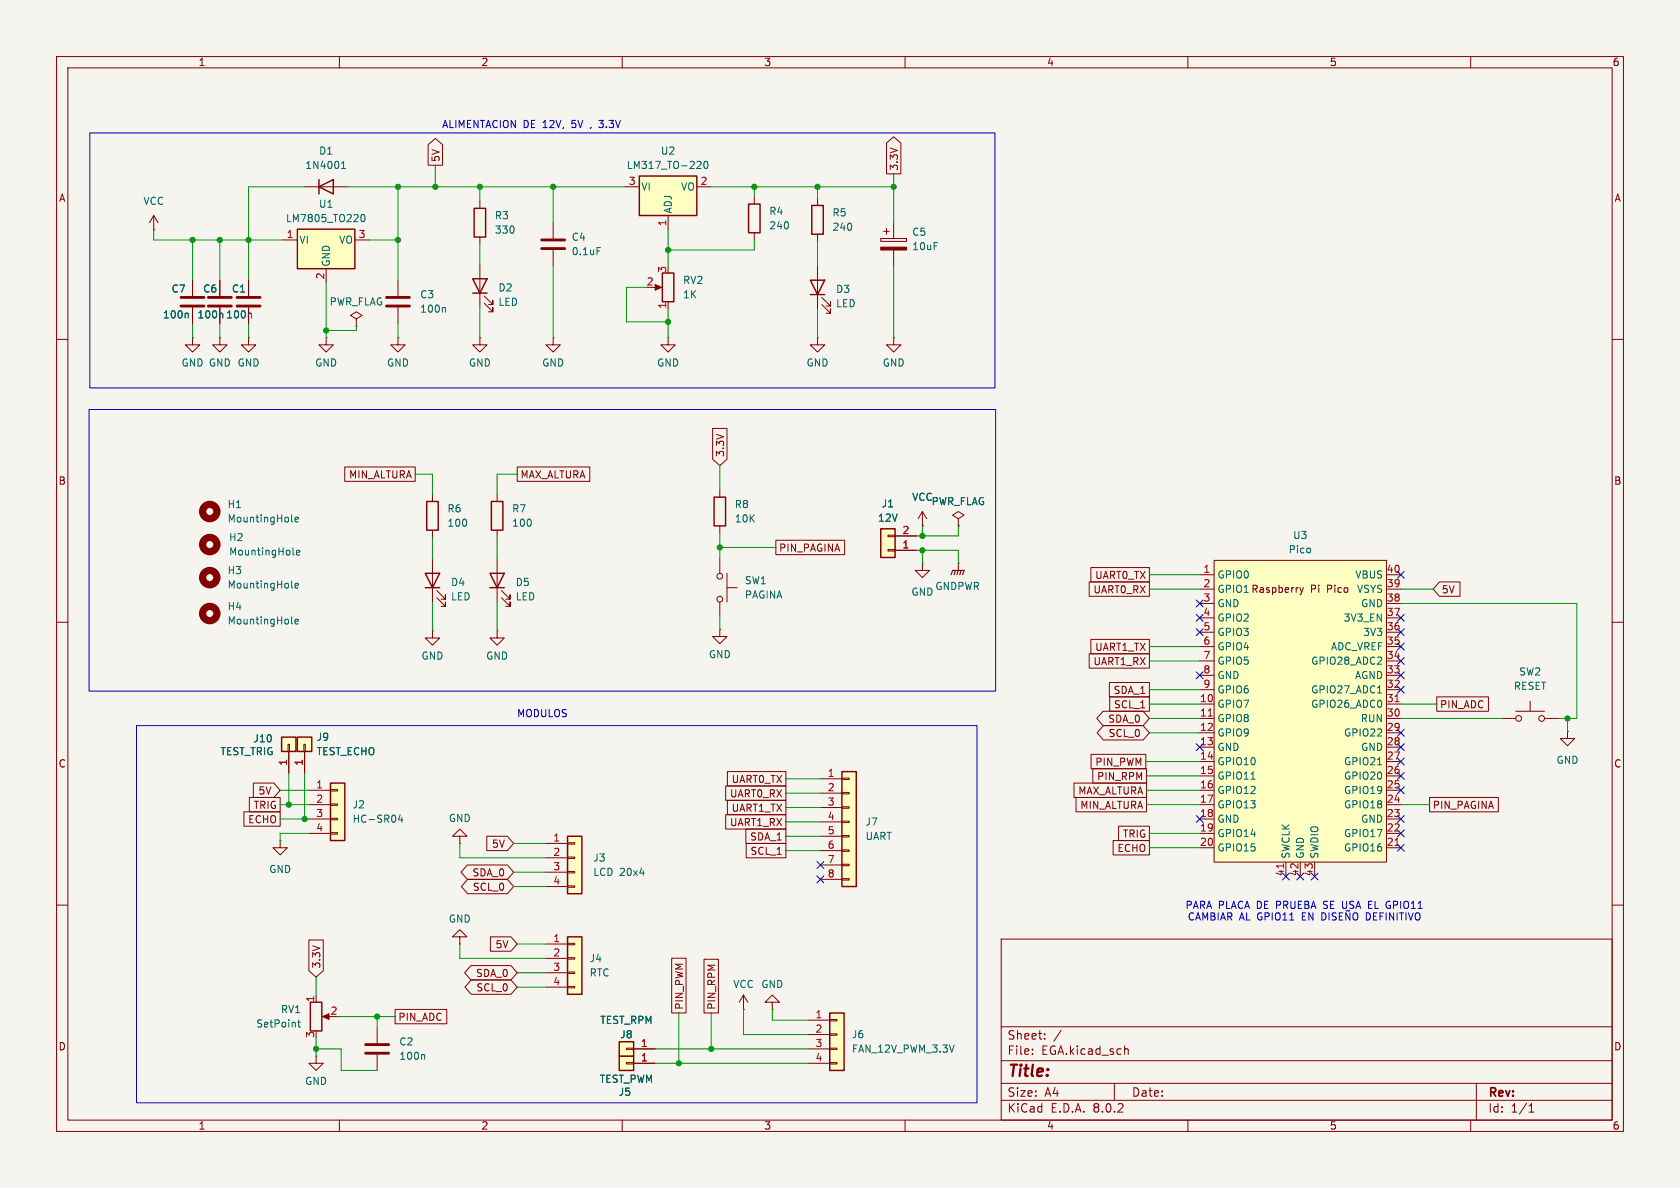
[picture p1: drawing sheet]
<svg xmlns="http://www.w3.org/2000/svg" width="297mm" height="210mm" viewBox="0 0 297 210" stroke-linecap="round" stroke-linejoin="round" font-family="sans-serif">
<path d="M0 0h297v210h-297z" fill="#f5f4ef" stroke="#f5f4ef" stroke-width=".18"/>
<g fill="none" stroke="#840000" stroke-width=".18">
<path d="M10 10h277v190h-277zM12 12h273v186h-273zM60 10v2M110 10v2M160 10v2M210 10v2M260 10v2M10 60h2M43.9 59.7v1.3h1.3l-1.3 1.2-1.2-1.2h1.2M43.9 59.7h.1M84.8 59.7v1.3h1.3l-1.3 1.2-1.2-1.2h1.2M84.8 59.7h.1"/>
<path d="M97.8 59.7v1.3h1.3l-1.3 1.2-1.3-1.2h1.3M97.8 59.7h.1M285 60h2M76.5 87.4v1.2M76.5 93.7v1.3M76.5 98.8v7.6M10 110h2M77.2 105.7l1.5 1.5v-.8v.8h-.7M77.2 104.4l1.5 1.5v-.7v.7h-.7M87.9 111.5v1.3h1.3l-1.3 1.2-1.3-1.2h1.3M87.9 111.5h.1M285 110h2"/>
<path d="M10 160h2M81.3 147.8h1.2l-1.2-1.2-1.3 1.2h1.3v1.3M81.3 149.1h.1M285 160h2M81.3 165.6h1.2l-1.2-1.3-1.3 1.3h1.3v1.3M81.3 166.9h.1M177 166h108v32h-108zM60 198v2M110 198v2M160 198v2M177 194.5h108M177 191.5h108"/>
<path d="M177 187.5h108M177 181.5h108M182.5 186.3v.1M182.5 185.5v.1M184.7 183.6v.1M184.7 182.8v.1M187.6 182.1l-1.3 2M197 191.5v3M198.9 185.5h.5l.1 .9M210 198v2M260 198v2M261 191.5v6.5"/>
<path d="M270.3 196.6h.9M270.3 195.5l.4-.4v1.5"/>
</g>
<path d="M75.4 88.6h2.1v5.1h-2.1zM75.2 101.3h2.5l-1.2 2.6zM75.2 103.9h2.5" fill="none" stroke="#840000" stroke-width=".25"/>
<path d="M52.6 130.3h2.5v2.5h-2.5z" fill="#ffffc2"/>
<path d="M53.7 131.6h.3v1.2h-.3zM53.8 132.8v3.9" fill="none" stroke="#840000" stroke-width=".18"/>
<path d="M52.6 130.3h2.5v2.5h-2.5z" fill="none" stroke="#840000" stroke-width=".25"/>
<path d="M58.4 138.4h2.6v10.2h-2.6z" fill="#ffffc2"/>
<path d="M54.6 139.7h3.8M58.4 139.6h1.3v.2h-1.3zM54.6 142.2h3.8M54.6 144.8h3.8M54.6 147.3h3.8M58.4 147.2h1.3v.2h-1.3zM58.4 144.7h1.3v.2h-1.3zM58.4 142.1h1.3v.3h-1.3z" fill="none" stroke="#840000" stroke-width=".18"/>
<path d="M58.4 138.4h2.6v10.2h-2.6z" fill="none" stroke="#840000" stroke-width=".25"/>
<path d="M70.7 144l-.3 .9h.8M71 144.5v.9" fill="none" stroke="#006464" stroke-width=".18"/>
<path d="M49.8 130.3h2.5v2.5h-2.5z" fill="#ffffc2"/>
<path d="M115.6 50.8h1M118.1 53.3v1.3M87.9 98.8v7.6M88.6 105.7l1.6 1.5v-.8v.8h-.8M88.6 104.4l1.6 1.5v-.7v.7h-.8M50.9 131.6h.3v1.2h-.3zM51.1 132.8v3.9M49.5 148.6v1.3h1.3l-1.3 1.2-1.2-1.2h1.2M49.5 148.6h.1M55.9 186.7v1.3h1.2l-1.2 1.2-1.3-1.2h1.3M55.9 186.7h.1" fill="none" stroke="#840000" stroke-width=".18"/>
<path d="M117.1 48.3h2v5h-2zM86.6 101.3h2.6l-1.3 2.6zM86.6 103.9h2.6M49.8 130.3h2.5v2.5h-2.5z" fill="none" stroke="#840000" stroke-width=".25"/>
<path d="M115.8 50.3l1.2 .5-1.2 .5z" fill="#840000" stroke="#840000" stroke-width=".18"/>
<path d="M113 31.1h10.2v7h-10.2z" fill="#ffffc2"/>
<path d="M113 31.1h10.2v7h-10.2zM54.9 177.2h2v5h-2z" fill="none" stroke="#840000" stroke-width=".25"/>
<path d="M110.5 33h2.5M118.1 38.1v2.5M123.2 33h2.5M169.4 91.7l1-.6-1-.7-1 .7 1 .6v1.3M169.4 93h.1M55.9 175.9v1.3M57.4 179.7h1M66.7 181.6v2.8M66.7 186.4v2.8" fill="none" stroke="#840000" stroke-width=".18"/>
<path d="M123.4 28.5l.4 .1 .1 .3-.7 .9h.7M124.6 28.6l.1-.1a.68 .68 0 0 1 .5 .7 .68 .68 0 0 1-.5 .6l-.1-.1-.2-.4zM52.6 180.7h.5M52.8 180.3v1.1l.3 .2M74.9 186.4l.2 .2v.7" fill="none" stroke="#006464" stroke-width=".18"/>
<path d="M64.6 186.2h4.1M64.6 184.7h4.1" fill="none" stroke="#840000" stroke-width=".51"/>
<path d="M57 179.7l1.2-.5v1z" fill="#840000" stroke="#840000" stroke-width=".18"/>
<path d="M146.7 179.1h2.5v10.1h-2.5z" fill="#ffffc2"/>
<g fill="none" stroke="#840000" stroke-width=".18">
<path d="M84.8 35.6v1.2M97.8 39.4v2.8M84.8 41.9v1.3M84.8 46.7v7.7M85.6 53.6l1.5 1.5v-.7v.7h-.7M85.6 52.3l1.5 1.5v-.7v.7h-.7M97.8 44.2v2.8M142.9 180.3h3.8M142.9 182.9h3.8M142.9 185.4h3.8M142.9 188h3.8M146.7 187.8h1.3v.3h-1.3z"/>
<path d="M146.7 185.3h1.3v.2h-1.3zM146.7 182.8h1.3v.2h-1.3zM146.7 180.2h1.3v.3h-1.3z"/>
</g>
<path d="M83.8 36.8h2.1v5.1h-2.1zM83.6 49.3h2.5l-1.3 2.5zM83.6 51.8h2.5M146.7 179.1h2.5v10.1h-2.5z" fill="none" stroke="#840000" stroke-width=".25"/>
<path d="M105.6 43.8h.6M168.7 184.7l-.4 1.3" fill="none" stroke="#006464" stroke-width=".18"/>
<path d="M95.8 43.9h4M95.8 42.4h4" fill="none" stroke="#840000" stroke-width=".51"/>
<path d="M109.5 186.7h2.5v2.5h-2.5z" fill="#ffffc2"/>
<path d="M110.7 187.8h1.3v.3h-1.3zM112 188h3.8" fill="none" stroke="#840000" stroke-width=".18"/>
<path d="M109.5 186.7h2.5v2.5h-2.5z" fill="none" stroke="#840000" stroke-width=".25"/>
<path d="M109.5 184.2h2.5v2.5h-2.5z" fill="#ffffc2"/>
<path d="M34 59.7v1.3h1.3l-1.3 1.2-1.2-1.2h1.2M34 59.7h.1M38.9 59.7v1.3h1.2l-1.2 1.2-1.3-1.2h1.3M38.9 59.7h.1M57.7 59.7v1.3h1.2l-1.2 1.2-1.3-1.2h1.3M57.7 59.7h.1M70.4 59.7v1.3h1.2l-1.2 1.2-1.3-1.2h1.3M70.4 59.7h.1M76.5 111.5v1.3h1.2l-1.2 1.2-1.3-1.2h1.3M76.5 111.5h.1M110.7 185.3h1.3v.2h-1.3zM112 185.4h3.8" fill="none" stroke="#840000" stroke-width=".18"/>
<path d="M109.5 184.2h2.5v2.5h-2.5z" fill="none" stroke="#840000" stroke-width=".25"/>
<g fill="none" stroke="#840000" stroke-width="1.3">
<circle cx="37.1" cy="90.4" r="1.27"/>
<circle cx="37.1" cy="96.3" r="1.27"/>
<circle cx="37.1" cy="102.1" r="1.27"/>
<circle cx="37.1" cy="108.5" r="1.27"/>
</g>
<path d="M51.6 92.1l.1 .2M51.8 97.9l.2 .2M52.2 91.9l.6-.2-.1-.2-.4-.1-.1 .2v.6h.5M52.4 97.7l.6-.1v-.3h-.4l-.2 .2 .1 .6h.5M51.6 103.8l.1 .2M51.6 110.1l.1 .2M52.2 103.5l.6-.1-.1-.2-.4-.1-.1 .2v.6h.5M52.2 109.9l.6-.1-.1-.3h-.4l-.1 .1v.6h.5" fill="none" stroke="#006464" stroke-width=".18"/>
<path d="M100.3 165.6h2.6v10.2h-2.6z" fill="#ffffc2"/>
<g fill="none" stroke="#840000" stroke-width=".18">
<path d="M27.2 38.1l-.8 1.3M27.2 38.1v2.5M27.2 38.1l.7 1.3M53.8 33h7.7M27.2 40.6h.1M38.9 49.5v2.8M38.9 54.4v2.8M63 56.4l1-.6-1-.7-1 .7 1 .6v1.3M63 57.7h.1M70.4 49.5v2.8M70.4 54.4v2.8M96.5 166.9h3.8"/>
<path d="M96.5 169.4h3.8M96.5 172h3.8M96.5 174.5h3.8M100.3 174.4h1.3v.2h-1.3zM100.3 171.8h1.3v.3h-1.3zM100.3 169.3h1.3v.2h-1.3zM100.3 166.8h1.3v.2h-1.3z"/>
</g>
<path d="M56.4 33l2.5-1.2v2.5zM56.4 31.8v2.5M100.3 165.6h2.6v10.2h-2.6z" fill="none" stroke="#840000" stroke-width=".25"/>
<path d="M36.8 54.1h4.1M36.8 52.6h4.1M68.3 54.1h4.1M68.3 52.6h4.1" fill="none" stroke="#840000" stroke-width=".51"/>
<path d="M60.4 29.8h.7M60.4 28.9l.3-.4v1.3M39.2 55.4l.2 .1v.7M78.6 54.3l.2 .2v.7" fill="none" stroke="#006464" stroke-width=".18"/>
<path d="M52.6 40.5h10.1v7h-10.1z" fill="#ffffc2"/>
<path d="M52.6 40.5h10.1v7h-10.1z" fill="none" stroke="#840000" stroke-width=".25"/>
<path d="M34 49.5v2.8M34 54.4v2.8M43.9 49.5v2.8M43.9 54.4v2.8M50 42.4h2.6M57.7 47.5v2.5M62.7 42.4h2.6" fill="none" stroke="#840000" stroke-width=".18"/>
<path d="M63.9 38l.2-.1a.68 .68 0 0 1 .4 .7 .68 .68 0 0 1-.4 .6l-.2-.1-.1-.4zM33.1 55.4l.2 .1v.7M44.3 55.4l.2 .1v.7" fill="none" stroke="#006464" stroke-width=".18"/>
<path d="M32 54.1h4.1M32 52.6h4.1M41.9 54.1h4.1M41.9 52.6h4.1" fill="none" stroke="#840000" stroke-width=".51"/>
<path d="M100.3 147.8h2.6v10.2h-2.6z" fill="#ffffc2"/>
<path d="M277.1 129.3v1.3h1.3l-1.3 1.2-1.3-1.2h1.3M277.1 129.3h.1M96.5 149.1h3.8M96.5 151.6h3.8M96.5 154.2h3.8M96.5 156.7h3.8M100.3 156.6h1.3v.2h-1.3zM100.3 154.1h1.3v.2h-1.3zM100.3 151.5h1.3v.3h-1.3zM100.3 149h1.3v.2h-1.3z" fill="none" stroke="#840000" stroke-width=".18"/>
<path d="M100.3 147.8h2.6v10.2h-2.6z" fill="none" stroke="#840000" stroke-width=".25"/>
<path d="M214.6 99.1h30.5v53.3h-30.5z" fill="#ffffc2"/>
<g fill="none" stroke="#840000" stroke-width=".18">
<path d="M127.3 98.8v2.5M214.6 99.1h30.5v53.3h-30.5zM127.3 111.3v1.2h1.2l-1.2 1.3-1.3-1.3h1.3M127.3 111.3h.1M127.3 106.4v2.6M128.5 103.9h1.8M128.5 101.3v5.1M212.1 101.6h2.5M212.1 104.1h2.5M212.1 106.7h2.5M212.1 119.4h2.5M212.1 116.8h2.5"/>
<path d="M212.1 114.3h2.5M212.1 111.8h2.5M212.1 109.2h2.5M229.8 103.9l.3 .8M230.1 104.7l-.3 .4M230.4 103.9l-.3 .8M245.1 101.6h2.5M245.1 104.1h2.5M245.1 106.7h2.5M245.1 119.4h2.5M245.1 116.8h2.5M245.1 114.3h2.5"/>
<path d="M245.1 111.8h2.5M245.1 109.2h2.5M212.1 124.5h2.5M212.1 127h2.5M212.1 129.5h2.5M212.1 132.1h2.5M212.1 134.6h2.5M212.1 137.2h2.5M212.1 139.7h2.5M212.1 121.9h2.5M245.1 124.5h2.5M245.1 127h2.5"/>
<path d="M245.1 129.5h2.5M245.1 132.1h2.5M245.1 134.6h2.5M245.1 137.2h2.5M245.1 139.7h2.5M245.1 121.9h2.5M265.4 127h2.6M268 125.7h5M270.5 124v1.7M273 127h2.6M212.1 142.2h2.5M212.1 144.8h2.5"/>
<path d="M212.1 147.3h2.5M212.1 149.9h2.5M227.3 152.4v2.5M229.9 152.4v2.5M232.4 152.4v2.5M245.1 142.2h2.5M245.1 144.8h2.5M245.1 147.3h2.5M245.1 149.9h2.5"/>
<circle cx="127.3" cy="101.9" r=".51"/>
<circle cx="127.3" cy="105.9" r=".51"/>
<circle cx="268.5" cy="127" r=".51"/>
<circle cx="272.5" cy="127" r=".51"/>
</g>
<path d="M213.6 126.6h.7M246.6 124h.7M226.9 152.7v.7M246.6 149.4h.7" fill="none" stroke="#a90000" stroke-width=".18"/>
<path d="M221.2 137.7h.7M243.5 135.2h.8M243.5 122.5h.8" fill="none" stroke="#006464" stroke-width=".18"/>
<path d="M148.8 136.4h2.6v20.3h-2.6z" fill="#ffffc2"/>
<g fill="none" stroke="#840000" stroke-width=".18">
<path d="M158 39.4v2.8M118.1 59.7v1.3h1.3l-1.3 1.2-1.3-1.2h1.3M118.1 59.7h.1M144.5 59.7v1.3h1.3l-1.3 1.2-1.2-1.2h1.2M144.5 59.7h.1M144.5 47v7.6M145.3 53.8l1.5 1.6v-.8v.8h-.8M145.3 52.6l1.5 1.5v-.8v.8h-.8M155.7 42.2h4.6v.5h-4.6zM156.2 40.9h1M156.7 40.4v1M158 59.7v1.3h1.3l-1.3 1.2-1.3-1.2h1.3"/>
<path d="M158 59.7h.1M158 44.2v2.8M127.3 86.6v1.3M127.3 93v1.2M163.1 93h.1M163.1 90.4l-.8 1.3M163.1 90.4v2.6M163.1 90.4l.7 1.3M169.4 99.6h.1M169.4 99.6v1.2M145 137.7h3.8M148.8 137.5h1.3v.3h-1.3z"/>
<path d="M145 140.2h3.8M145 142.7h3.8M145 145.3h3.8M145 147.8h3.8M145 150.4h3.8M145 152.9h3.8M145 155.4h3.8M148.8 155.3h1.3v.3h-1.3zM148.8 152.8h1.3v.2h-1.3zM148.8 150.2h1.3v.3h-1.3zM148.8 147.7h1.3v.3h-1.3zM148.8 145.2h1.3v.2h-1.3z"/>
<path d="M148.8 142.6h1.3v.3h-1.3zM148.8 140.1h1.3v.2h-1.3zM131.4 178.4h.1M131.4 175.9l-.7 1.3M131.4 175.9v2.5M131.4 175.9l.8 1.3M136.5 177.2h1.3l-1.3-1.3-1.2 1.3h1.2v1.2M136.5 178.4h.1"/>
</g>
<path d="M143.3 49.5h2.5l-1.3 2.6zM143.3 52.1h2.5M126.2 87.9h2.1v5.1h-2.1zM148.8 136.4h2.6v20.3h-2.6z" fill="none" stroke="#840000" stroke-width=".25"/>
<path d="M155.7 43.7h4.6v.5h-4.6z" fill="#840000" stroke="#840000" stroke-width=".18"/>
<path d="M168.1 101.6l.3-.8h2l-.2 .8M168.9 100.8l-.2 .8M169.4 100.8l-.2 .8M169.9 100.8l-.2 .8" fill="none" stroke="#840000" stroke-width=".2"/>
<path d="M155.7 93.5h2.5v5.1h-2.5z" fill="#ffffc2"/>
<g fill="none" stroke="#840000" stroke-width=".18">
<path d="M75.7 25.6l1.3-1.1 1.2 1.1v3.6h-2.5zM133.3 34.8v1.3M144.5 35.1v1.2M156.7 25.3l1.3-1.1 1.3 1.1v5.4h-2.6zM34 49.5v2.8M34 54.4v2.8M38.9 49.5v2.8M38.9 54.4v2.8M43.9 49.5v2.8M43.9 54.4v2.8M133.3 41.1v1.3M144.5 41.4v1.3"/>
<path d="M126 75.7h2.5v5.5l-1.2 1.1-1.3-1.1zM60.9 82.5h12.5v2.6h-12.5zM87.9 87.4v1.2M87.9 93.7v1.3M91.4 82.5h12.9v2.6h-12.9zM137.2 95.5h12.1v2.5h-12.1zM157 94.6h1.2v.3h-1.2zM157 97.2h1.2v.2h-1.2zM158.2 97.3h3.9M158.2 94.7h3.9M163.1 99.6v1.2h1.2l-1.2 1.3-1.3-1.3h1.3M163.1 99.6h.1"/>
<path d="M163.1 93h.1M169.4 93h.1M192.6 115.6h10.6v2.5h-10.6zM192.6 102.9h10.6v2.5h-10.6zM192.9 100.3h10.3v2.6h-10.3zM192.9 113h10.3v2.6h-10.3zM254.5 102.9h3.6v2.5h-3.6l-1.1-1.3zM44.8 138.4h3.6l1.1 1.3-1.1 1.3h-3.6zM51.1 132.8v3.9M53.8 132.8v3.9M128.3 138.9h10.6v2.6h-10.6zM128.6 136.4h10.3v2.5h-10.3z"/>
<path d="M189.9 138.4h12.8v2.6h-12.8zM192.9 133.3h9.7v2.6h-9.7zM193.2 135.9h9.5v2.5h-9.5zM195 125.7h7.1l1.1 1.3-1.1 1.3h-7.1l-1.1-1.3zM195.1 128.3h7l1.1 1.2-1.1 1.3h-7l-1.1-1.3zM196.1 120.6h7.1v2.6h-7.1zM196.2 123.2h7v2.5h-7zM254 123.2h9.1v2.5h-9.1zM43.1 143.5h6.4v2.6h-6.4zM44.1 141h5.4v2.5h-5.4zM82.6 152.9h7.1l1.1 1.3-1.1 1.2h-7.1l-1.1-1.2zM82.7 155.4h7l1.1 1.3-1.1 1.3h-7l-1.1-1.3z"/>
<path d="M86.1 147.8h3.6l1.1 1.3-1.1 1.3h-3.6zM128.3 144h10.6v2.6h-10.6zM128.6 141.5h10.3v2.5h-10.3zM131.9 146.6h7v2.5h-7zM131.9 149.1h7v2.5h-7zM190.2 141h12.5v2.5h-12.5zM196.8 148.6h6.4v2.5h-6.4zM197.8 146h5.4v2.6h-5.4zM252.7 141h12.2v2.5h-12.2zM54.6 166.2h2.6v5.4l-1.3 1.1-1.3-1.1zM69.8 178.4h9.2v2.6h-9.2zM83.2 170.7h7.1l1.1 1.3-1.1 1.2h-7.1l-1.1-1.2z"/>
<path d="M83.3 173.2h7l1.1 1.3-1.1 1.3h-7l-1.1-1.3zM86.7 165.6h3.6l1.1 1.3-1.1 1.2h-3.6zM118.7 169.4h2.6v9.7h-2.6zM124.5 169.6h2.5v9.5h-2.5zM112 188h3.8M112 185.4h3.8"/>
</g>
<path d="M132.3 36.1h2.1v5h-2.1zM143.5 36.3h2v5.1h-2zM86.9 88.6h2v5.1h-2zM155.7 93.5h2.5v5.1h-2.5z" fill="none" stroke="#840000" stroke-width=".25"/>
<g fill="none" stroke="#0000c2" stroke-width=".18">
<path d="M15.9 23.5h160v45.1h-160zM104.5 22.5l-.1 .2M105.9 21.3h.7M105.9 22.4l.1 .2M15.7 72.4h160.3v49.8h-160.3zM24.1 128.3h148.6v66.6h-148.6zM230.2 162h.5M230.2 161.4v1.2h.6M232.1 161.4v1.2l-.7-1.2v1.2M234 161.4h-.3v1.2a.67 .67 0 0 0 .7-.4 .67 .67 0 0 0-.2-.8M235 161.4v1.2M235.6 161.5v.3l.5 .3 .1 .3-.2 .2h-.5"/>
<path d="M236.8 162h.4M236.8 161.4v1.2h.6M238.6 161.4v1.2l-.7-1.2v1.2M239.4 161.4a.81 .81 0 0 0 .1 1.2 .43 .43 0 0 0 .5-.4v-.4l-.1-.4M241.5 161.4v1.2h.4"/>
</g>
<g fill="none" stroke="#009600" stroke-width=".18">
<path d="M53.8 33h-9.9v16.5M61.5 33h49M70.4 33v16.5M77 29.2v3.8M84.8 33v2.6M97.8 33v6.4M125.7 33h32.3M133.3 33v1.8M144.5 33v2.1M158 30.7v8.7M27.2 40.6v1.8h22.8M34 42.4v7.1"/>
<path d="M34 57.2v2.5M38.9 42.4v7.1M38.9 57.2v2.5M43.9 57.2v2.5M57.7 50v9.7M63 57.7v.7h-5.3M65.3 42.4h5.1M70.4 57.2v2.5M84.8 43.2v3.5M84.8 54.4v5.3M97.8 47v12.7M114.3 50.8h-3.6v6.1h7.4"/>
<path d="M118.1 40.6v6.4M118.1 54.6v5.1M133.3 42.4v1.8h-15.2M144.5 42.7v4.3M144.5 54.6v5.1M158 47v12.7M73.4 83.8h3.1v3.6M76.5 95v3.8M87.9 95v3.8M91.4 83.8h-3.5v3.6M127.3 82.3v4.3M127.3 94.2v4.6"/>
<path d="M127.3 96.8h9.9M162.1 97.3h7.3v2.3M163.1 93v1.7M163.1 97.3v2.3M169.4 93v1.7h-7.3M76.5 106.4v5.1M87.9 106.4v5.1M127.3 109v2.3M203.2 114.3h8.9M203.2 116.8h8.9M203.2 104.1h8.9M203.2 101.6h8.9"/>
<path d="M247.6 104.1h5.8M247.6 106.7h31.2v20.3h-3.2M49.5 139.7h5.1M51.1 136.7v5.5M53.8 136.7v8.1M138.9 137.7h6.1M202.6 134.6h9.5M202.7 139.7h9.4M202.7 137.2h9.4M203.2 124.5h8.9M203.2 121.9h8.9M203.2 127h8.9"/>
<path d="M203.2 129.5h8.9M247.6 124.5h6.4M247.6 127h17.8M277.1 127v2.3M49.5 144.8h5.1M49.5 142.2h5.1M54.6 147.3h-5.1v1.3M81.3 149.1v2.5h15.2M90.8 156.7h5.7M90.8 154.2h5.7M90.8 149.1h5.7M138.9 150.4h6.1"/>
<path d="M138.9 145.3h6.1M138.9 147.8h6.1M138.9 140.2h6.1M138.9 142.7h6.1M202.7 142.2h9.4M203.2 147.3h8.9M203.2 149.9h8.9M247.6 142.2h5.1M55.9 172.7v3.2M59.7 179.7h10.1M66.7 179.7v1.9M81.3 166.9v2.5h15.2"/>
<path d="M91.4 174.5h5.1M91.4 172h5.1M91.4 166.9h5.1M120 179.1v8.9M125.7 179.1v6.3M131.4 178.4v4.5h11.5M136.5 178.4v1.9h6.4M55.9 185.4h4.4v3.8h6.4M55.9 183.5v3.2M115.8 185.4h27.1M115.8 188h27.1"/>
</g>
<g fill="none" stroke="#000084" stroke-width=".18">
<path d="M211.5 106.1l1.2 1.2M211.5 108.6l1.2 1.2M211.5 118.8l1.2 1.2M211.5 111.2l1.2 1.2M212.7 106.1l-1.2 1.2M212.7 108.6l-1.2 1.2M212.7 118.8l-1.2 1.2M212.7 111.2l-1.2 1.2M247 108.6l1.3 1.2M247 101l1.3 1.2M247 111.2l1.3 1.2M247 116.2l1.3 1.2"/>
<path d="M247 118.8l1.3 1.2M247 113.7l1.3 1.2M248.3 108.6l-1.3 1.2M248.3 101l-1.3 1.2M248.3 111.2l-1.3 1.2M248.3 116.2l-1.3 1.2M248.3 118.8l-1.3 1.2M248.3 113.7l-1.3 1.2M211.5 131.5l1.2 1.2M212.7 131.5l-1.2 1.2M247 136.6l1.3 1.2M247 134l1.3 1.2"/>
<path d="M247 131.5l1.3 1.2M247 128.9l1.3 1.2M247 121.3l1.3 1.2M247 139.1l1.3 1.2M248.3 136.6l-1.3 1.2M248.3 134l-1.3 1.2M248.3 131.5l-1.3 1.2M248.3 128.9l-1.3 1.2M248.3 121.3l-1.3 1.2M248.3 139.1l-1.3 1.2M144.4 152.3l1.2 1.2M144.4 154.8l1.2 1.3"/>
<path d="M145.6 152.3l-1.2 1.2M145.6 154.8l-1.2 1.3M211.5 144.2l1.2 1.2M212.7 144.2l-1.2 1.2M226.7 154.3l1.2 1.2M227.9 154.3l-1.2 1.2M229.3 154.3l1.2 1.2M230.5 154.3l-1.2 1.2M231.8 154.3l1.2 1.2M233 154.3l-1.2 1.2M247 146.7l1.3 1.2M247 149.3l1.3 1.2"/>
<path d="M247 144.2l1.3 1.2M248.3 146.7l-1.3 1.2M248.3 149.3l-1.3 1.2M248.3 144.2l-1.3 1.2"/>
</g>
<path d="M33.1 55.4l.2 .1v.7M39.2 55.4l.2 .1v.7M44.3 55.4l.2 .1v.7" fill="none" stroke="#006464" stroke-width=".18"/>
<g fill="#009600" stroke="#009600" stroke-width=".18">
<circle cx="118.1" cy="44.2" r=".46"/>
<circle cx="133.3" cy="33" r=".46"/>
<circle cx="53.8" cy="144.8" r=".46"/>
<circle cx="51.1" cy="142.2" r=".46"/>
<circle cx="55.9" cy="185.4" r=".46"/>
<circle cx="77" cy="33" r=".46"/>
<circle cx="70.4" cy="33" r=".46"/>
<circle cx="57.7" cy="58.4" r=".46"/>
<circle cx="70.4" cy="42.4" r=".46"/>
<circle cx="34" cy="42.4" r=".46"/>
<circle cx="38.9" cy="42.4" r=".46"/>
<circle cx="43.9" cy="42.4" r=".46"/>
<circle cx="97.8" cy="33" r=".46"/>
<circle cx="84.8" cy="33" r=".46"/>
<circle cx="66.7" cy="179.7" r=".46"/>
<circle cx="127.3" cy="96.8" r=".46"/>
<circle cx="118.1" cy="56.9" r=".46"/>
<circle cx="144.5" cy="33" r=".46"/>
<circle cx="158" cy="33" r=".46"/>
<circle cx="163.1" cy="97.3" r=".46"/>
<circle cx="163.1" cy="94.7" r=".46"/>
<circle cx="120" cy="188" r=".46"/>
<circle cx="125.7" cy="185.4" r=".46"/>
<circle cx="277.1" cy="127" r=".46"/>
</g>
<text font-size="2.8" fill="#840000" x="178" y="190.9">Title:</text>
<g font-size="2.1" fill="#840000">
<text x="178" y="184">Sheet:</text>
<text x="178" y="186.7">File:</text>
<text x="184.1" y="186.7">EGA.kicad_sch</text>
<text x="178" y="196.9">KiCad</text>
<text x="178" y="194.1">Size:</text>
<text x="184.7" y="194.1">A4</text>
<text x="185.7" y="196.9">E.D.A.</text>
<text x="193.3" y="196.9">8.0.2</text>
<text x="200" y="194.1">Date:</text>
<text x="263" y="194.3">Rev:</text>
<text x="263" y="196.9">Id:</text>
<text x="267.1" y="196.9">1/1</text>
</g>
<g font-size="1.8" fill="#840000">
<text x="35" y="11.9">1</text>
<text x="85" y="11.9">2</text>
<text x="135" y="11.9">3</text>
<text x="185" y="11.9">4</text>
<text x="235" y="11.9">5</text>
<text x="285" y="11.9">6</text>
<text x="77.9" y="28.7" transform="rotate(-90 77.9 28.7)">5V</text>
<text x="10.3" y="35.9">A</text>
<text x="158.9" y="30.3" transform="rotate(-90 158.9 30.3)">3.3V</text>
<text x="285.3" y="35.9">A</text>
<text x="128.2" y="80.9" transform="rotate(-90 128.2 80.9)">3.3V</text>
<text x="10.3" y="85.9">B</text>
<text x="61.6" y="84.8">MIN_ALTURA</text>
<text x="91.9" y="84.8">MAX_ALTURA</text>
<text x="285.3" y="85.9">B</text>
<text x="137.6" y="97.7">PIN_PAGINA</text>
<text x="193.2" y="105.1">UART0_RX</text>
<text x="193.5" y="102.6">UART0_TX</text>
<text x="231.7" y="105">Pi</text>
<text x="234.7" y="105">Pico</text>
<text x="254.8" y="105.1">5V</text>
<text x="193.2" y="117.8">UART1_RX</text>
<text x="193.5" y="115.3">UART1_TX</text>
<text x="196.8" y="122.9">SDA_1</text>
<text x="196.8" y="125.4">SCL_1</text>
<text x="254.5" y="125.4">PIN_ADC</text>
<text x="195.8" y="128">SDA_0</text>
<text x="195.9" y="130.5">SCL_0</text>
<text x="10.3" y="135.9">C</text>
<text x="193.5" y="135.6">PIN_PWM</text>
<text x="285.3" y="135.9">C</text>
<text x="44.7" y="143.2">TRIG</text>
<text x="45.6" y="140.7">5V</text>
<text x="128.9" y="141.2">UART0_RX</text>
<text x="129.2" y="138.6">UART0_TX</text>
<text x="129.2" y="143.7">UART1_TX</text>
<text x="190.5" y="140.7">MAX_ALTURA</text>
<text x="190.9" y="143.2">MIN_ALTURA</text>
<text x="193.8" y="138.1">PIN_RPM</text>
<text x="253.2" y="143.2">PIN_PAGINA</text>
<text x="43.8" y="145.7">ECHO</text>
<text x="128.9" y="146.2">UART1_RX</text>
<text x="132.5" y="148.8">SDA_1</text>
<text x="198.4" y="148.3">TRIG</text>
<text x="83.4" y="155.1">SDA_0</text>
<text x="86.9" y="150.1">5V</text>
<text x="132.6" y="151.3">SCL_1</text>
<text x="197.4" y="150.8">ECHO</text>
<text x="83.5" y="157.7">SCL_0</text>
<text x="87.5" y="167.8">5V</text>
<text x="56.8" y="171.3" transform="rotate(-90 56.8 171.3)">3.3V</text>
<text x="84.1" y="172.9">SDA_0</text>
<text x="84.1" y="175.5">SCL_0</text>
<text x="121" y="178.6" transform="rotate(-90 121 178.6)">PIN_PWM</text>
<text x="126.7" y="178.6" transform="rotate(-90 126.7 178.6)">PIN_RPM</text>
<text x="10.3" y="185.9">D</text>
<text x="70.3" y="180.7">PIN_ADC</text>
<text x="285.3" y="185.9">D</text>
<text x="35" y="199.9">1</text>
<text x="85" y="199.9">2</text>
<text x="135" y="199.9">3</text>
<text x="185" y="199.9">4</text>
<text x="235" y="199.9">5</text>
<text x="285" y="199.9">6</text>
</g>
<g font-size="1.8" fill="#0000c2">
<text x="78.1" y="22.8">ALIMENTACION DE 12V,</text>
<text x="101.4" y="22.8">5V</text>
<text x="106.6" y="22.8">3.3V</text>
<text x="91.3" y="127">MODULOS</text>
<text x="209.5" y="160.9">PARA PLACA DE PRUEBA</text>
<text x="234.4" y="160.9">SE USA EL GPIO11</text>
<text x="209.9" y="162.9">CAMBIAR AL GPIO11</text>
<text x="242.2" y="162.9">DEFINITIVO</text>
</g>
<g font-size="1.8" fill="#006464">
<text x="56.3" y="27.5">D1</text>
<text x="116.7" y="27.5">U2</text>
<text x="53.9" y="30.1">1N4001</text>
<text x="110.7" y="30.1">LM317_TO-220</text>
<text x="113.3" y="33.9">VI</text>
<text x="120.3" y="33.9">VO</text>
<text x="25.3" y="36.4">VCC</text>
<text x="50.5" y="39.5">LM7805_TO220</text>
<text x="56.3" y="36.9">U1</text>
<text x="87.4" y="39">R3</text>
<text x="87.4" y="41.5">330</text>
<text x="119" y="37.8" transform="rotate(-90 119 37.8)">ADJ</text>
<text x="135.9" y="38.2">R4</text>
<text x="135.9" y="40.7">240</text>
<text x="147.1" y="38.5">R5</text>
<text x="147.1" y="41">240</text>
<text x="161.2" y="41.9">C5</text>
<text x="52.8" y="43.3">VI</text>
<text x="58.5" y="47.2" transform="rotate(-90 58.5 47.2)">GND</text>
<text x="59.9" y="43.3">VO</text>
<text x="101" y="42.8">C4</text>
<text x="101" y="45.3">0.1uF</text>
<text x="161.2" y="44.4">10uF</text>
<text x="30.2" y="51.9">C7</text>
<text x="35.8" y="51.9">C6</text>
<text x="40.9" y="51.9">C1</text>
<text x="74.2" y="52.9">C3</text>
<text x="88" y="51.7">D2</text>
<text x="120.7" y="50.4">RV2</text>
<text x="120.7" y="52.9">1K</text>
<text x="147.7" y="52">D3</text>
<text x="28.7" y="56.5">100n</text>
<text x="34.8" y="56.5">100n</text>
<text x="39.9" y="56.5">100n</text>
<text x="58.2" y="54.2">PWR_FLAG</text>
<text x="74.2" y="55.5">100n</text>
<text x="88" y="54.3">LED</text>
<text x="147.7" y="54.5">LED</text>
<text x="32" y="65">GND GND GND</text>
<text x="55.6" y="65">GND</text>
<text x="68.3" y="65">GND</text>
<text x="82.8" y="65">GND</text>
<text x="95.8" y="65">GND</text>
<text x="116.1" y="65">GND</text>
<text x="142.5" y="65">GND</text>
<text x="156" y="65">GND</text>
<text x="155.8" y="89.9">J1</text>
<text x="161.2" y="88.7">VCC</text>
<text x="164.6" y="89.5">PWR_FLAG</text>
<text x="40.1" y="90">H1</text>
<text x="40.1" y="92.6">MountingHole</text>
<text x="40.4" y="95.9">H2</text>
<text x="79" y="90.8">R6</text>
<text x="79" y="93.3">100</text>
<text x="90.4" y="90.8">R7</text>
<text x="90.4" y="93.3">100</text>
<text x="129.8" y="90">R8</text>
<text x="129.8" y="92.6">10K</text>
<text x="155.1" y="92.4">12V</text>
<text x="228.5" y="95.5">U3</text>
<text x="40.1" y="101.7">H3</text>
<text x="40.4" y="98.4">MountingHole</text>
<text x="227.7" y="98">Pico</text>
<text x="40.1" y="104.2">MountingHole</text>
<text x="79.6" y="103.8">D4</text>
<text x="79.6" y="106.3">LED</text>
<text x="91.1" y="103.8">D5</text>
<text x="91.1" y="106.3">LED</text>
<text x="131.6" y="106">PAGINA</text>
<text x="131.6" y="103.5">SW1</text>
<text x="161" y="105.5">GND</text>
<text x="165.3" y="104.5">GNDPWR</text>
<text x="215.1" y="102.5">GPIO0</text>
<text x="215.1" y="105">GPIO1 Raspberry</text>
<text x="215.1" y="107.5">GND</text>
<text x="239.5" y="102.5">VBUS</text>
<text x="239.8" y="105">VSYS</text>
<text x="240.5" y="107.5">GND</text>
<text x="40.1" y="108.1">H4</text>
<text x="40.1" y="110.6">MountingHole</text>
<text x="215.1" y="110.1">GPIO2</text>
<text x="215.1" y="112.6">GPIO3</text>
<text x="237.4" y="110.1">3V3_EN</text>
<text x="240.9" y="112.6">3V3</text>
<text x="74.4" y="116.8">GND</text>
<text x="85.8" y="116.8">GND</text>
<text x="125.2" y="116.6">GND</text>
<text x="215.1" y="115.2">GPIO4</text>
<text x="215.1" y="117.7">GPIO5</text>
<text x="231.7" y="117.7">GPIO28_ADC2</text>
<text x="235.2" y="115.2">ADC_VREF</text>
<text x="268.5" y="119.6">SW2</text>
<text x="215.1" y="125.3">GPIO7</text>
<text x="215.1" y="120.2">GND</text>
<text x="215.1" y="122.8">GPIO6</text>
<text x="231.7" y="125.3">GPIO26_ADC0</text>
<text x="231.7" y="122.8">GPIO27_ADC1</text>
<text x="239.4" y="120.2">AGND</text>
<text x="267.5" y="122.1">RESET</text>
<text x="44.7" y="131.4">J10</text>
<text x="55.9" y="131.2">J9</text>
<text x="215.1" y="127.9">GPIO8</text>
<text x="215.1" y="130.4">GPIO9</text>
<text x="237.5" y="130.4">GPIO22</text>
<text x="240.5" y="127.9">RUN</text>
<text x="38.9" y="133.7">TEST_TRIG</text>
<text x="55.9" y="133.7">TEST_ECHO</text>
<text x="215.1" y="132.9">GND</text>
<text x="215.1" y="135.5">GPIO10</text>
<text x="237.5" y="135.5">GPIO21</text>
<text x="240.5" y="132.9">GND</text>
<text x="275.1" y="135.2">GND</text>
<text x="62.2" y="143.1">J2</text>
<text x="215.1" y="138">GPIO11</text>
<text x="215.1" y="140.6">GPIO12</text>
<text x="215.1" y="143.1">GPIO13</text>
<text x="237.5" y="143.1">GPIO18</text>
<text x="237.5" y="140.6">GPIO19</text>
<text x="237.5" y="138">GPIO20</text>
<text x="62.2" y="145.6">HC-SR04</text>
<text x="79.2" y="145.5">GND</text>
<text x="152.9" y="146.2">J7</text>
<text x="152.9" y="148.7">UART</text>
<text x="215.1" y="145.6">GND</text>
<text x="215.1" y="148.2">GPIO14</text>
<text x="237.5" y="148.2">GPIO17</text>
<text x="240.5" y="145.6">GND</text>
<text x="47.5" y="154.5">GND</text>
<text x="104.8" y="152.5">J3</text>
<text x="104.8" y="155">LCD 20x4</text>
<text x="215.1" y="150.7">GPIO15</text>
<text x="228.2" y="151.9" transform="rotate(-90 228.2 151.9)">SWCLK</text>
<text x="230.7" y="151.9" transform="rotate(-90 230.7 151.9)">GND</text>
<text x="233.3" y="151.9" transform="rotate(-90 233.3 151.9)">SWDIO</text>
<text x="237.5" y="150.7">GPIO16</text>
<text x="79.2" y="163.3">GND</text>
<text x="104.1" y="170.3">J4</text>
<text x="104.1" y="172.8">RTC</text>
<text x="49.6" y="179.3">RV1</text>
<text x="129.5" y="174.9">VCC GND</text>
<text x="45.2" y="181.8">SetPoint</text>
<text x="70.5" y="185">C2</text>
<text x="106" y="181.2">TEST_RPM</text>
<text x="109.6" y="183.7">J8</text>
<text x="150.5" y="183.7">J6</text>
<text x="53.8" y="192">GND</text>
<text x="70.5" y="187.6">100n</text>
<text x="105.9" y="191.6">TEST_PWM</text>
<text x="150.5" y="186.3">FAN_12V_PWM_3.3V</text>
<text x="109.3" y="193.9">J5</text>
</g>
<g font-size="1.8" fill="#a90000">
<text x="111.1" y="32.8">3</text>
<text x="123.8" y="32.8">2</text>
<text x="117.9" y="40.1" transform="rotate(-90 117.9 40.1)">1</text>
<text x="50.6" y="42.2">1</text>
<text x="63.3" y="42.2">3</text>
<text x="57.4" y="49.5" transform="rotate(-90 57.4 49.5)">2</text>
<text x="114.2" y="50.5">2</text>
<text x="117.9" y="48.3" transform="rotate(-90 117.9 48.3)">3</text>
<text x="117.9" y="54.7" transform="rotate(-90 117.9 54.7)">1</text>
<text x="159.4" y="94.5">2</text>
<text x="159.4" y="97">1</text>
<text x="212.7" y="101.3">1</text>
<text x="245.1" y="101.3">40</text>
<text x="212.7" y="103.9">2</text>
<text x="212.7" y="106.4">3</text>
<text x="245.1" y="106.4">38</text>
<text x="245.1" y="103.9">39</text>
<text x="212.7" y="109">4</text>
<text x="212.7" y="111.5">5</text>
<text x="245.1" y="111.5">36</text>
<text x="245.1" y="109">37</text>
<text x="212.7" y="114">6</text>
<text x="212.7" y="116.6">7</text>
<text x="212.7" y="119.1">8</text>
<text x="245.1" y="119.1">33</text>
<text x="245.1" y="116.6">34</text>
<text x="245.1" y="114">35</text>
<text x="212" y="124.2">10</text>
<text x="212.7" y="121.7">9</text>
<text x="245.1" y="124.2">31</text>
<text x="245.1" y="121.7">32</text>
<text x="212" y="126.7">11</text>
<text x="212" y="129.3">12</text>
<text x="212" y="131.8">13</text>
<text x="245.1" y="131.8">28</text>
<text x="245.1" y="129.3">29</text>
<text x="245.1" y="126.7">30</text>
<text x="50.8" y="135.5" transform="rotate(-90 50.8 135.5)">1</text>
<text x="53.6" y="135.5" transform="rotate(-90 53.6 135.5)">1</text>
<text x="146.2" y="137.4">1</text>
<text x="212" y="134.4">14</text>
<text x="212" y="136.9">15</text>
<text x="245.1" y="136.9">26</text>
<text x="245.1" y="134.4">27</text>
<text x="55.8" y="139.4">1</text>
<text x="55.8" y="142">2</text>
<text x="146.2" y="140">2</text>
<text x="146.2" y="142.5">3</text>
<text x="212" y="139.4">16</text>
<text x="212" y="142">17</text>
<text x="245.1" y="142">24</text>
<text x="245.1" y="139.4">25</text>
<text x="55.8" y="144.5">3</text>
<text x="55.8" y="147.1">4</text>
<text x="97.7" y="148.8">1</text>
<text x="146.2" y="145">4</text>
<text x="146.2" y="147.6">5</text>
<text x="212" y="144.5">18</text>
<text x="212" y="147.1">19</text>
<text x="212" y="149.6">20</text>
<text x="245.1" y="149.6">21</text>
<text x="245.1" y="147.1">22</text>
<text x="245.1" y="144.5">23</text>
<text x="97.7" y="151.4">2</text>
<text x="97.7" y="153.9">3</text>
<text x="146.2" y="150.1">6</text>
<text x="146.2" y="152.7">7</text>
<text x="146.2" y="155.2">8</text>
<text x="227.1" y="155" transform="rotate(-90 227.1 155)">41</text>
<text x="229.6" y="155" transform="rotate(-90 229.6 155)">42</text>
<text x="232.2" y="155" transform="rotate(-90 232.2 155)">43</text>
<text x="97.7" y="156.5">4</text>
<text x="97.7" y="166.6">1</text>
<text x="97.7" y="169.2">2</text>
<text x="97.7" y="171.7">3</text>
<text x="55.6" y="177.2" transform="rotate(-90 55.6 177.2)">1</text>
<text x="58.3" y="179.5">2</text>
<text x="97.7" y="174.2">4</text>
<text x="55.6" y="183.6" transform="rotate(-90 55.6 183.6)">3</text>
<text x="113.2" y="185.2">1</text>
<text x="144.1" y="180.1">1</text>
<text x="144.1" y="182.6">2</text>
<text x="144.1" y="185.2">3</text>
<text x="113.2" y="187.7">1</text>
<text x="144.1" y="187.7">4</text>
</g>
</svg>
